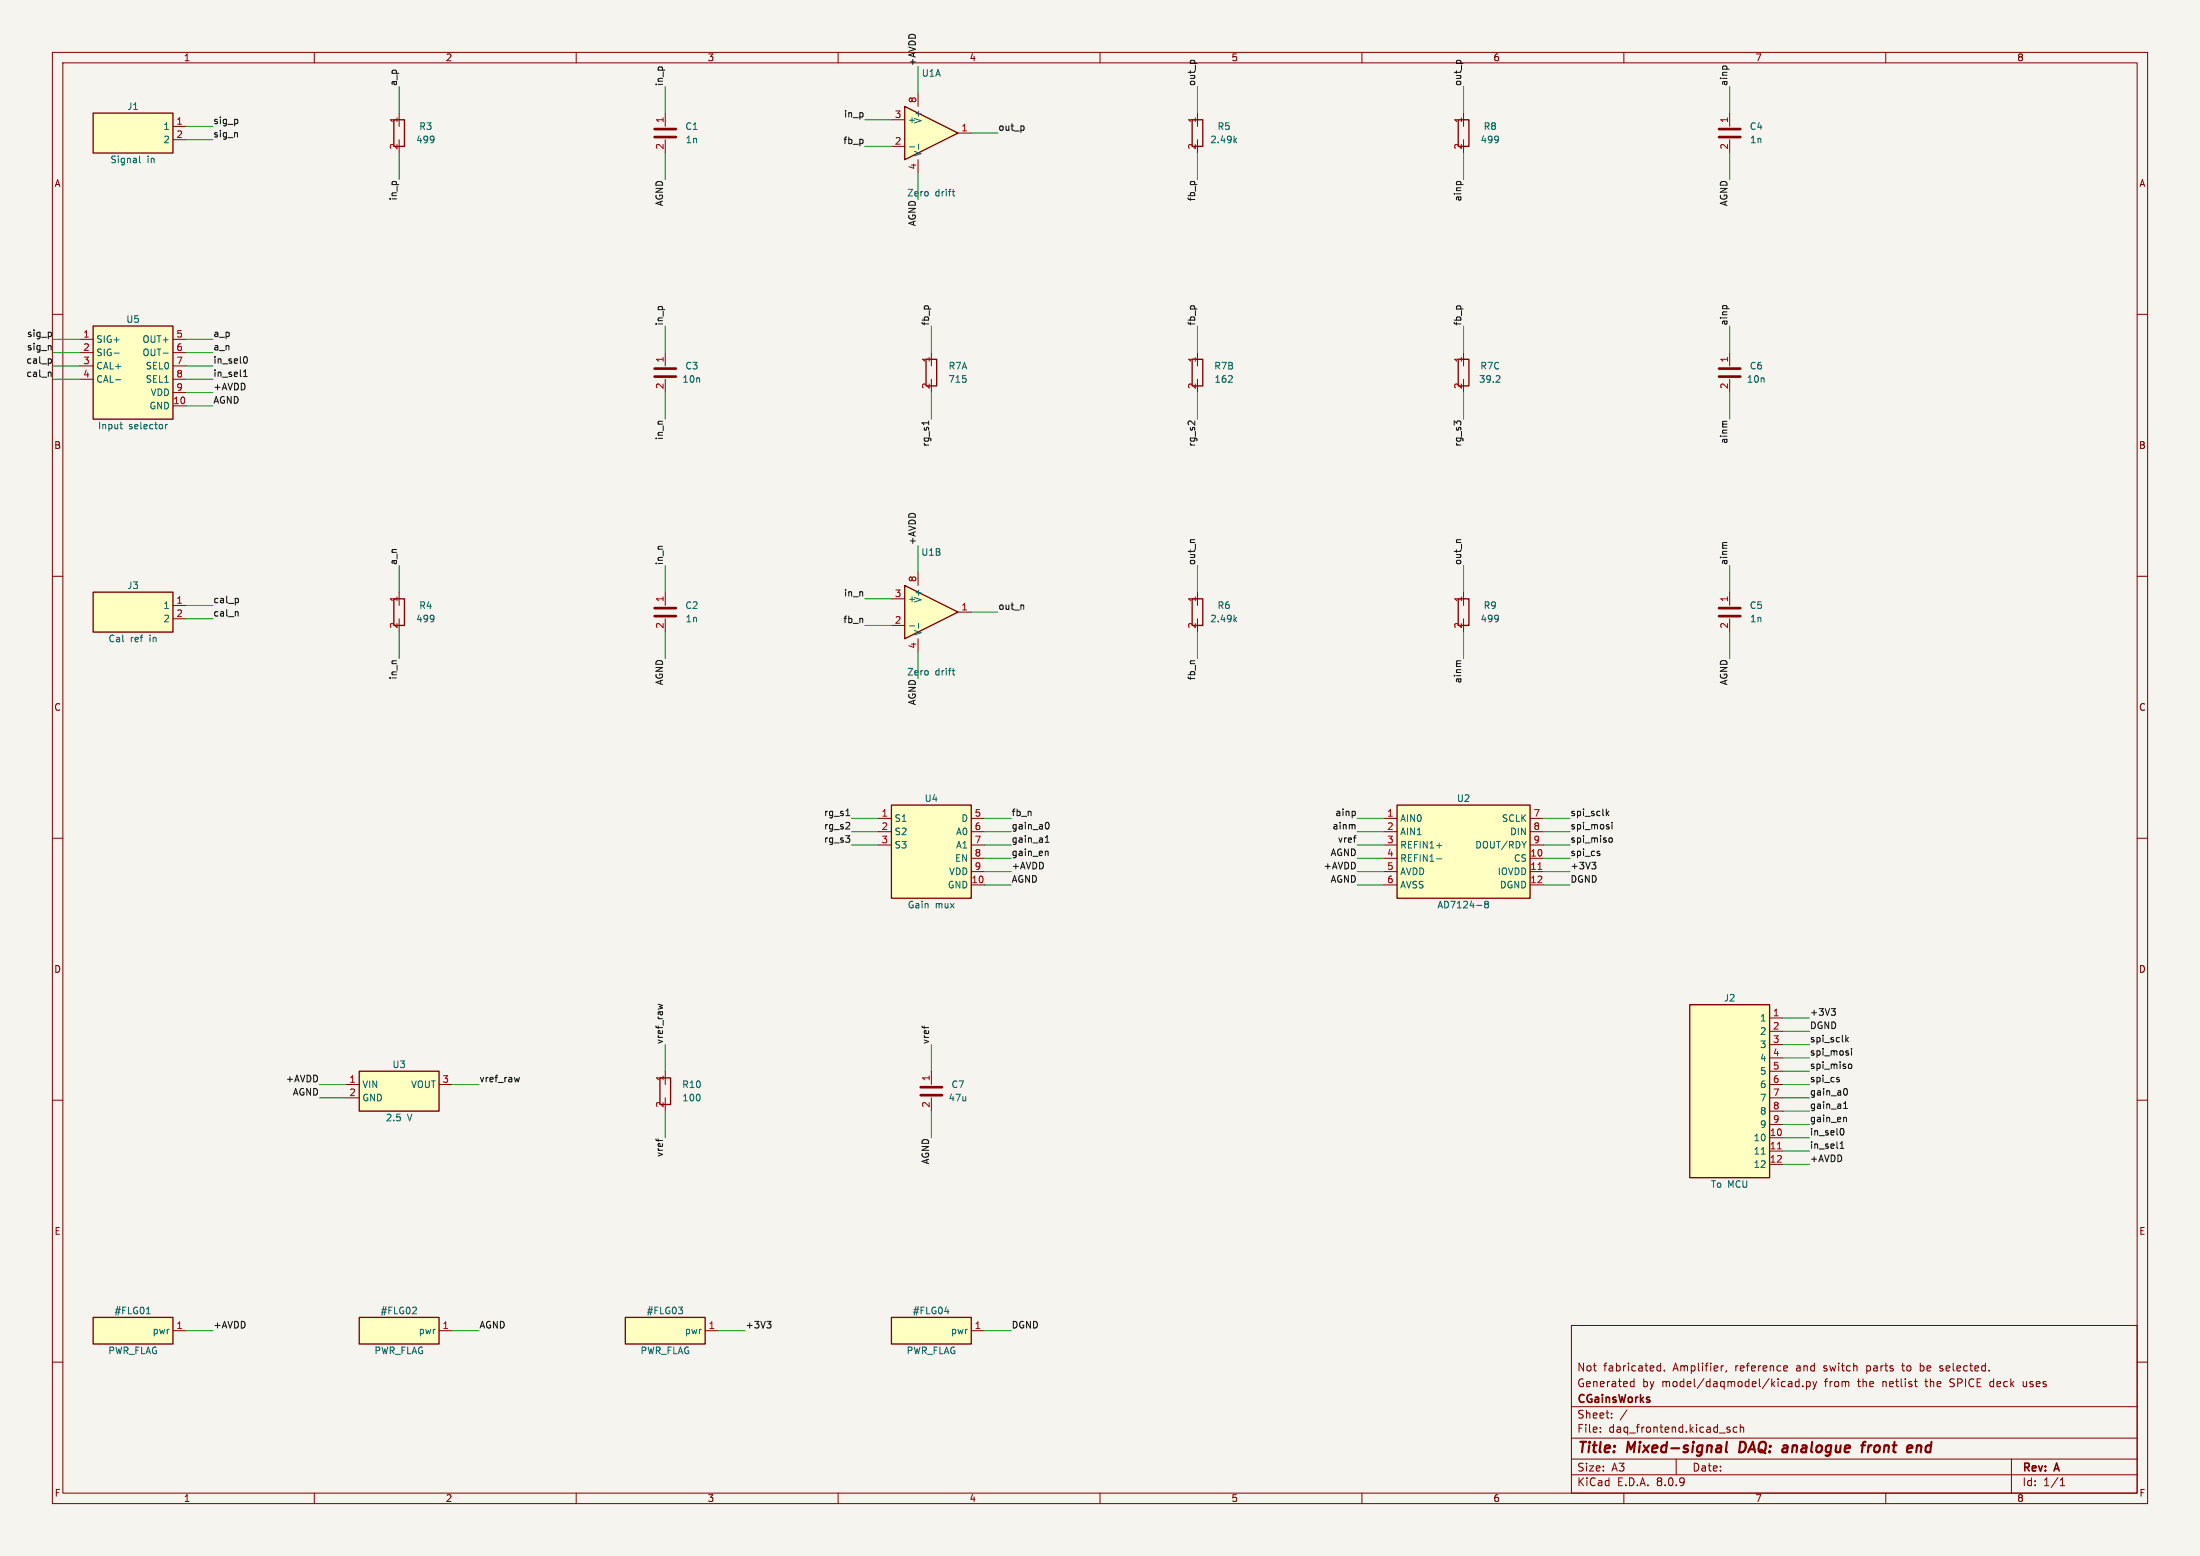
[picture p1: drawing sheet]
<svg xmlns="http://www.w3.org/2000/svg" width="420mm" height="297mm" viewBox="0 0 420 297" stroke-linecap="round" stroke-linejoin="round" font-family="sans-serif">
<path d="M0 0h420v297h-420z" fill="#f5f4ef" stroke="#f5f4ef" stroke-width=".19"/>
<g fill="none" stroke="#840000" stroke-width=".19">
<path d="M10 10h400v277h-400zM12 12h396v273h-396zM60 10v2M110 10v2M160 10v2M210 10v2M260 10v2M310 10v2M360 10v2M279.4 21.6v2.5M279.4 26.7v2.5M330.2 21.6v2.5"/>
<path d="M330.2 26.7v2.5M10 60h2M330.2 67.3v2.6M330.2 72.4v2.5M408 60h2M10 110h2M76.2 113v2.6M76.2 118.1v2.6M408 110h2M10 160h2M408 160h2M10 210h2"/>
<path d="M127 204.5v2.5M127 209.6v2.5M408 210h2M300 253h108v32h-108zM10 260h2M300 278.5h108M300 274.5h108M300 268.5h108M305.5 273.2v.2M305.5 272.5v.1M307.7 270.5v.2M307.7 269.8v.1"/>
<path d="M310.6 269.1l-1.3 1.9M311.4 263.8h.5M311.4 264.6h.5M311.9 263.2v1.5M316.4 261.5l.2 .2 .4-.1M317 260.2v1.5M317 260.8l-.4-.1-.2 .1M317.7 261.5v.2M320 278.5v3M329 260.7l-.3 .1M329.6 261.6l-.2 .3M329.7 272.8l.5 .2 .1 .1-.1 .2-.4 .1"/>
<path d="M329.7 272.5h.5M331.6 272.5l-.4-.1-.3 .3 .1 .6h.6M332.2 272.5l.2-.1 .4 .1 .1 .9M332.2 271.9v1.5M340.7 260.7l.5 .1v.2l-.7 .2M341.2 261.6l-.5 .1M341.6 263.7h.3l.2 .2v.8M342.1 264.6l-.5 .1M342.1 264l-.5 .1M343.4 263.8l-.4-.1-.3 .3 .2 .6h.5M343.4 263.2v1.5M344.2 264.5v.2"/>
<path d="M344.9 263.8l.4-.1 .3 .3-.2 .6h-.5M344.9 263.7v1.5M346.1 263.7l.3 1M346.4 264.7l-.3 .5M346.8 263.7l-.4 1M363 260.7h.6M365.4 263.7h.6M365.9 264.7h.1M366.6 261.6l.4 .1M366.6 260.2v1.5M367 260.7l-.4 .1M370.3 261.6l.4 .1"/>
<path d="M370.3 261l.1 .1 .3 .1M370.7 260.7l-.3 .1-.1 .1M372.2 264.6l.2 .1M372.4 263.3l-.2 .2 .2 .3M380.2 263.7l-.3 .3v.4l.3 .3M384 278.5v6.5M386.2 263.7v.8l.1 .1 .4 .1M408 260h2M60 285v2M110 285v2M160 285v2M210 285v2"/>
<path d="M260 285v2M300 281.5h108M310 285v2M360 285v2M393.3 283.6h.9M393.3 282.5l.4-.4v1.5"/>
</g>
<path d="M329.7 275.2l-.2 1.7 .2 .3M332.3 275.2l-.3 2h.5M355.3 275.9h.8M356.2 275.2l-.4 .1-.2 .2-.2 1.7M356.7 275.9l-.1 1.3M357.3 275.9l-.4 .1-.2 .3M366 275.9l-.2 1.3M366.7 276a.57 .57 0 0 0-.7 .1" fill="none" stroke="#840000" stroke-width=".4"/>
<path d="M278.4 22.9h2v5h-2zM75.2 114.3h2v5.1h-2zM126 205.7h2v5.1h-2z" fill="none" stroke="#840000" stroke-width=".25"/>
<path d="M328.2 26.2h4M328.2 24.6h4M328.2 71.9h4M328.2 70.4h4" fill="none" stroke="#840000" stroke-width=".51"/>
<path d="M119.4 251.5h15.2v5h-15.2z" fill="#ffffc2"/>
<path d="M75.2 22.9h2v5h-2zM227.6 68.6h2v5.1h-2zM227.6 114.3h2v5.1h-2zM119.4 251.5h15.2v5h-15.2z" fill="none" stroke="#840000" stroke-width=".25"/>
<path d="M76.2 21.6v2.5M76.2 26.7v2.5M228.6 67.3v2.6M228.6 72.4v2.5M228.6 113v2.6M228.6 118.1v2.6M134.6 254h2.6" fill="none" stroke="#840000" stroke-width=".19"/>
<path d="M234.5 73h.8M235.2 71.8v.4M235.7 118.2l.4 .5M236.1 117.8l-.5 .5" fill="none" stroke="#006464" stroke-width=".19"/>
<path d="M68.6 251.5h15.2v5h-15.2z" fill="#ffffc2"/>
<path d="M68.6 251.5h15.2v5h-15.2z" fill="none" stroke="#840000" stroke-width=".25"/>
<path d="M83.8 254h2.6" fill="none" stroke="#840000" stroke-width=".19"/>
<path d="M78.7 250.8h.8M79.4 249.6v.4" fill="none" stroke="#006464" stroke-width=".19"/>
<path d="M17.8 113h15.2v7.7h-15.2z" fill="#ffffc2"/>
<path d="M17.8 113h15.2v7.7h-15.2z" fill="none" stroke="#840000" stroke-width=".25"/>
<path d="M33 115.6h2.6M33 118.1h2.6" fill="none" stroke="#840000" stroke-width=".19"/>
<path d="M172.7 111.8l10.2 5-10.2 5.1z" fill="#ffffc2"/>
<path d="M176.8 68.6h2v5.1h-2zM172.7 111.8l10.2 5-10.2 5.1z" fill="none" stroke="#840000" stroke-width=".25"/>
<path d="M177.8 67.3v2.6M177.8 72.4v2.5M127 113v2.6M127 118.1v2.6M170.2 119.4h2.5M170.2 114.3h2.5M175.3 109.2v2.6M182.9 116.8h2.5M175.3 121.9v2.6M177.8 204.5v2.5M177.8 209.6v2.5" fill="none" stroke="#840000" stroke-width=".19"/>
<path d="M173.6 119.5h1M175.4 119v.9M181.8 128h.5M182 128.8h.3" fill="none" stroke="#006464" stroke-width=".19"/>
<path d="M125 117.6h4M125 116.1h4M175.8 209h4M175.8 207.5h4" fill="none" stroke="#840000" stroke-width=".51"/>
<path d="M17.8 62.2h15.2v17.8h-15.2z" fill="#ffffc2"/>
<path d="M17.8 62.2h15.2v17.8h-15.2zM278.4 68.6h2v5.1h-2z" fill="none" stroke="#840000" stroke-width=".25"/>
<g fill="none" stroke="#840000" stroke-width=".19">
<path d="M15.2 64.8h2.6M15.2 67.3h2.6M15.2 69.9h2.6M15.2 72.4h2.6M33 64.8h2.6M33 77.5h2.6M33 67.3h2.6M33 69.9h2.6M33 72.4h2.6M33 74.9h2.6M127 67.3v2.6M127 72.4v2.5"/>
<path d="M279.4 67.3v2.6M279.4 72.4v2.5"/>
</g>
<path d="M21.8 67.4h.9M22.1 72.5h.9M31.1 67.4h1M286.2 71.8l.2 .1-.1 .3-.7 .8h.8M22.9 81h.5M23.1 81.7l.3 .2M31.6 81v.9M32 81l-.4 .3" fill="none" stroke="#006464" stroke-width=".19"/>
<path d="M125 71.9h4M125 70.4h4" fill="none" stroke="#840000" stroke-width=".51"/>
<path d="M170.2 251.5h15.2v5h-15.2z" fill="#ffffc2"/>
<path d="M170.2 251.5h15.2v5h-15.2z" fill="none" stroke="#840000" stroke-width=".25"/>
<path d="M185.4 254h2.6" fill="none" stroke="#840000" stroke-width=".19"/>
<path d="M180.4 250.3h.8" fill="none" stroke="#006464" stroke-width=".19"/>
<path d="M266.7 153.7h25.4v17.8h-25.4z" fill="#ffffc2"/>
<path d="M266.7 153.7h25.4v17.8h-25.4z" fill="none" stroke="#840000" stroke-width=".25"/>
<path d="M264.2 156.2h2.5M264.2 158.8h2.5M292.1 156.2h2.5M292.1 158.8h2.5M264.2 163.8h2.5M264.2 166.4h2.5M264.2 168.9h2.5M264.2 161.3h2.5M292.1 163.8h2.5M292.1 166.4h2.5M292.1 168.9h2.5M292.1 161.3h2.5" fill="none" stroke="#840000" stroke-width=".19"/>
<path d="M293.6 166h.7" fill="none" stroke="#a90000" stroke-width=".19"/>
<path d="M274.3 161.4h.9M274.3 163.9h.9M281.9 172.8h1M283.7 172.6l-.3-.3 .3-.3h.2l.2 .3-.2 .3M283.7 172.6l-.3 .2 .1 .4 .2 .1 .3-.1 .1-.1v-.3l-.2-.2M283.7 172.6h.2M291.4 160.6l-.5 .7" fill="none" stroke="#006464" stroke-width=".19"/>
<path d="M170.2 153.7h15.2v17.8h-15.2z" fill="#ffffc2"/>
<path d="M170.2 153.7h15.2v17.8h-15.2z" fill="none" stroke="#840000" stroke-width=".25"/>
<path d="M330.2 113v2.6M330.2 118.1v2.6M167.6 156.2h2.6M167.6 158.8h2.6M185.4 156.2h2.6M185.4 158.8h2.6M167.6 161.3h2.6M185.4 168.9h2.6M185.4 161.3h2.6M185.4 163.8h2.6M185.4 166.4h2.6" fill="none" stroke="#840000" stroke-width=".19"/>
<path d="M328.2 117.6h4M328.2 116.1h4" fill="none" stroke="#840000" stroke-width=".51"/>
<path d="M68.6 204.5h15.2v7.6h-15.2z" fill="#ffffc2"/>
<path d="M68.6 204.5h15.2v7.6h-15.2z" fill="none" stroke="#840000" stroke-width=".25"/>
<path d="M66 207h2.6M66 209.6h2.6M83.8 207h2.6" fill="none" stroke="#840000" stroke-width=".19"/>
<path d="M172.7 20.3l10.2 5.1-10.2 5.1z" fill="#ffffc2"/>
<path d="M172.7 20.3l10.2 5.1-10.2 5.1z" fill="none" stroke="#840000" stroke-width=".25"/>
<path d="M175.3 17.8v2.5M170.2 27.9h2.5M170.2 22.9h2.5M175.3 30.5v2.5M182.9 25.4h2.5" fill="none" stroke="#840000" stroke-width=".19"/>
<path d="M173.6 28h1M175.4 27.5v1M181.8 36.6h.5M182 37.3l.3 .1" fill="none" stroke="#006464" stroke-width=".19"/>
<path d="M322.6 191.8h15.2v33h-15.2z" fill="#ffffc2"/>
<path d="M278.4 114.3h2v5.1h-2zM322.6 191.8h15.2v33h-15.2z" fill="none" stroke="#840000" stroke-width=".25"/>
<g fill="none" stroke="#840000" stroke-width=".19">
<path d="M279.4 113v2.6M279.4 118.1v2.6M337.8 194.3h2.6M337.8 196.9h2.6M337.8 199.4h2.6M337.8 217.2h2.6M337.8 219.7h2.6M337.8 201.9h2.6M337.8 204.5h2.6M337.8 207h2.6M337.8 209.6h2.6M337.8 212.1h2.6"/>
<path d="M337.8 214.6h2.6M337.8 222.2h2.6"/>
</g>
<path d="M336.2 220.3h.8" fill="none" stroke="#006464" stroke-width=".19"/>
<path d="M339.3 219.3h.8" fill="none" stroke="#a90000" stroke-width=".19"/>
<path d="M17.8 21.6h15.2v7.6h-15.2z" fill="#ffffc2"/>
<path d="M17.8 21.6h15.2v7.6h-15.2zM227.6 22.9h2v5h-2z" fill="none" stroke="#840000" stroke-width=".25"/>
<path d="M33 24.1h2.6M33 26.7h2.6M228.6 21.6v2.5M228.6 26.7v2.5" fill="none" stroke="#840000" stroke-width=".19"/>
<path d="M26.6 29.8v1.1l.2 .2M235.7 26.8l.4 .4M236.1 26.4l-.5 .5" fill="none" stroke="#006464" stroke-width=".19"/>
<path d="M17.8 251.5h15.2v5h-15.2z" fill="#ffffc2"/>
<path d="M17.8 251.5h15.2v5h-15.2z" fill="none" stroke="#840000" stroke-width=".25"/>
<path d="M127 21.6v2.5M127 26.7v2.5M33 254h2.6" fill="none" stroke="#840000" stroke-width=".19"/>
<path d="M28 250.8h.7" fill="none" stroke="#006464" stroke-width=".19"/>
<path d="M125 26.2h4M125 24.6h4" fill="none" stroke="#840000" stroke-width=".51"/>
<g fill="none" stroke="#0f0f0f" stroke-width=".19">
<path d="M227.4 11.6h.6M278.2 11.6h.6M329 12.7h.6M195.4 24.2v.6M278.2 34.7h.6M329 58.4h.6M9.6 71l.2 .2v.7M9.7 68.6l.1 .1-.1 .6M46.5 71.9h.7M46.5 71l.3-.4v1.3M46.8 68.1a.68 .68 0 0 1 .4 .6 .68 .68 0 0 1-.4 .6M177.3 80.4v.7"/>
<path d="M226.9 80.4h.5M228.1 80.4v.7M278.1 80.8l-.5-.4v.7M278.2 80.4h.6M329.7 80.4l-.8 .1M45.3 116.8l.2 .1v.7M45.4 114.3l.1 .2-.1 .5M195.4 115.5v.8M228.1 103l-.8 .1M278.9 103l-.8 .1M329.7 103.6h-.8M278.9 126.1l-.8 .1"/>
<path d="M161.4 158.2h.8M161.4 159.5h.8l-.4 .5M161.5 155.7h.7M162.2 157.1v.4M199.6 159.9l.3-.4v1.3M199.9 157a.68 .68 0 0 1 .4 .6 .68 .68 0 0 1-.4 .6M258.4 159.9h.5M258.6 157.5l.1 .7M258.7 155v.6M258.7 159.5h.2M306.7 154.4v1.3M306.8 155.2l.3 .5"/>
<path d="M307.1 154.9l-.4 .4M307.7 157v.1M307.7 157.4v.8M162.2 160.1v.6M199.6 160.8h.7M199.7 162.5l.4 .2v.6M303.9 164.6h.8l-.5 .5M304.4 165.1l.3 .2v.3l-.3 .3M305.3 162.9l.1 .2-.1 .2M305.3 162.5h.1M307.2 160.1l.4-.2 .2 .3-.1 .5-.3 .1-.2-.1M125.6 191.7l.9 .2-.6 .3"/>
<path d="M176 195.8v.2M176.4 195.8v.5M349.6 192.5h.8l-.4 .5M350.1 193l.3 .3v.3l-.3 .2M352.4 197.6v1.3M352.5 198.4l.4 .5M352.9 198l-.5 .5M99.2 205.7l-.3 .8-.2-.6M125.2 217.4v.1M125.6 217.4v.5M351 206.1l.2 .2-.2 .2M351 205.7h.1"/>
<path d="M351.3 219.2h.7M351.3 218.3l.3-.4v1.3M351.6 215.4a.68 .68 0 0 1 .4 .6 .68 .68 0 0 1-.4 .7M352 211.6h.7M352 210.7l.3-.4v1.3M352.1 213.3l.4 .2v.6M352.3 207.8a.68 .68 0 0 1 .4 .6 .68 .68 0 0 1-.4 .6M352.9 203.2l.4-.1 .2 .3-.1 .5-.3 .1-.2-.2M353.5 200.1v.2M353.5 200.6v.8M146.4 252.2h.8l-.4 .5M146.9 252.7l.3 .2v.3l-.3 .3"/>
</g>
<g fill="none" stroke="#009600" stroke-width=".19">
<path d="M76.2 16.5v5.1M127 16.5v5.1M175.3 12.7v5.1M228.6 16.5v5.1M279.4 16.5v5.1M330.2 16.5v5.1M35.6 26.7h5M35.6 24.1h5M76.2 29.2v5.1M127 29.2v5.1M165.1 27.9h5.1M165.1 22.9h5.1"/>
<path d="M175.3 33v5.1M185.4 25.4h5.1M228.6 29.2v5.1M279.4 29.2v5.1M330.2 29.2v5.1M10.2 64.8h5M10.2 67.3h5M10.2 69.9h5M10.2 72.4h5M35.6 64.8h5M35.6 67.3h5M35.6 69.9h5"/>
<path d="M35.6 77.5h5M35.6 72.4h5M35.6 74.9h5M127 62.2v5.1M127 74.9v5.1M177.8 62.2v5.1M177.8 74.9v5.1M228.6 62.2v5.1M228.6 74.9v5.1M279.4 62.2v5.1M279.4 74.9v5.1M330.2 62.2v5.1"/>
<path d="M330.2 74.9v5.1M35.6 115.6h5M35.6 118.1h5M76.2 108v5M127 108v5M165.1 114.3h5.1M165.1 119.4h5.1M175.3 104.1v5.1M185.4 116.8h5.1M228.6 108v5M279.4 108v5M330.2 108v5"/>
<path d="M76.2 120.7v5M127 120.7v5M175.3 124.5v5M228.6 120.7v5M279.4 120.7v5M330.2 120.7v5M162.6 158.8h5M162.6 156.2h5M188 158.8h5M188 156.2h5M259.1 158.8h5.1M259.1 156.2h5.1"/>
<path d="M294.6 158.8h5.1M294.6 156.2h5.1M162.6 161.3h5M188 161.3h5M188 168.9h5M188 166.4h5M188 163.8h5M259.1 161.3h5.1M259.1 168.9h5.1M259.1 166.4h5.1M259.1 163.8h5.1M294.6 161.3h5.1"/>
<path d="M294.6 168.9h5.1M294.6 166.4h5.1M294.6 163.8h5.1M127 199.4v5.1M177.8 199.4v5.1M340.4 194.3h5M340.4 196.9h5M340.4 199.4h5M61 207h5M61 209.6h5M86.4 207h5M127 212.1v5.1"/>
<path d="M177.8 212.1v5.1M340.4 214.6h5M340.4 217.2h5M340.4 207h5M340.4 219.7h5M340.4 204.5h5M340.4 201.9h5M340.4 209.6h5M340.4 212.1h5M340.4 222.2h5M35.6 254h5M86.4 254h5"/>
<path d="M137.2 254h5M188 254h5"/>
</g>
<g font-size="2.8" fill="#840000">
<text x="301" y="277.9">Title:</text>
<text x="310.6" y="277.9">Mixed-signal</text>
<text x="332.9" y="277.9">DAQ: analogue</text>
<text x="357.9" y="277.9">front</text>
<text x="367.4" y="277.9">end</text>
</g>
<g font-size="2.1" fill="#840000">
<text x="301" y="262">Not</text>
<text x="306.1" y="262">fabricated.</text>
<text x="319.4" y="262">Amplifier,</text>
<text x="331.4" y="262">reference</text>
<text x="343.2" y="262">and</text>
<text x="348.6" y="262">switch</text>
<text x="356.9" y="262">parts</text>
<text x="363.9" y="262">to</text>
<text x="367.4" y="262">be</text>
<text x="371.3" y="262">selected.</text>
<text x="301" y="268.2">CGainsWorks</text>
<text x="301" y="265">Generated</text>
<text x="313.5" y="265">by</text>
<text x="317.3" y="265">model/daqmodel/kicad.py</text>
<text x="348.5" y="265">from</text>
<text x="355" y="265">the</text>
<text x="359.8" y="265">netlist</text>
<text x="368.1" y="265">the</text>
<text x="372.9" y="265">SPICE</text>
<text x="380.7" y="265">deck</text>
<text x="387.2" y="265">uses</text>
<text x="301" y="273.7">File:</text>
<text x="301" y="271">Sheet:</text>
<text x="307.1" y="273.7">daq_frontend.kicad_sch</text>
<text x="301" y="281.1">Size:</text>
<text x="307.6" y="281.1">A3</text>
<text x="323" y="281.1">Date:</text>
<text x="386" y="281.3">Rev:</text>
<text x="392.4" y="281.3">A</text>
<text x="301" y="283.9">KiCad</text>
<text x="308.7" y="283.9">E.D.A.</text>
<text x="316.3" y="283.9">8.0.9</text>
<text x="386" y="283.9">Id:</text>
<text x="390.1" y="283.9">1/1</text>
</g>
<g font-size="1.8" fill="#840000">
<text x="35" y="11.9">1</text>
<text x="85" y="11.9">2</text>
<text x="135" y="11.9">3</text>
<text x="185" y="11.9">4</text>
<text x="235" y="11.9">5</text>
<text x="285" y="11.9">6</text>
<text x="335" y="11.9">7</text>
<text x="385" y="11.9">8</text>
<text x="10.3" y="35.9">A</text>
<text x="408.3" y="35.9">A</text>
<text x="10.3" y="85.9">B</text>
<text x="408.2" y="85.9">B</text>
<text x="10.3" y="135.9">C</text>
<text x="408.2" y="135.9">C</text>
<text x="10.3" y="185.9">D</text>
<text x="408.2" y="185.9">D</text>
<text x="10.3" y="235.9">E</text>
<text x="408.3" y="235.9">E</text>
<text x="10.3" y="285.9">F</text>
<text x="35" y="286.9">1</text>
<text x="85" y="286.9">2</text>
<text x="135" y="286.9">3</text>
<text x="185" y="286.9">4</text>
<text x="235" y="286.9">5</text>
<text x="285" y="286.9">6</text>
<text x="335" y="286.9">7</text>
<text x="385" y="286.9">8</text>
<text x="408.3" y="285.9">F</text>
</g>
<g font-size="1.8" fill="#0f0f0f">
<text x="75.9" y="16.5" transform="rotate(-90 75.9 16.5)">a_p</text>
<text x="126.7" y="16.5" transform="rotate(-90 126.7 16.5)">in_p</text>
<text x="174.9" y="12.7" transform="rotate(-90 174.9 12.7)">+AVDD</text>
<text x="228.3" y="16.5" transform="rotate(-90 228.3 16.5)">out_p</text>
<text x="279.1" y="16.5" transform="rotate(-90 279.1 16.5)">out_p</text>
<text x="329.9" y="16.5" transform="rotate(-90 329.9 16.5)">ainp</text>
<text x="40.6" y="23.8">sig_p</text>
<text x="161" y="22.5">in_p</text>
<text x="40.6" y="26.3">sig_n</text>
<text x="160.9" y="27.6">fb_p</text>
<text x="190.5" y="25.1">out_p</text>
<text x="75.9" y="38.4" transform="rotate(-90 75.9 38.4)">in_p</text>
<text x="126.7" y="39.5" transform="rotate(-90 126.7 39.5)">AGND</text>
<text x="228.3" y="38.5" transform="rotate(-90 228.3 38.5)">fb_p</text>
<text x="279.1" y="38.5" transform="rotate(-90 279.1 38.5)">ainp</text>
<text x="329.9" y="39.5" transform="rotate(-90 329.9 39.5)">AGND</text>
<text x="174.9" y="43.3" transform="rotate(-90 174.9 43.3)">AGND</text>
<text x="5.1" y="64.4">sig_p</text>
<text x="40.6" y="64.4">a_p</text>
<text x="126.7" y="62.2" transform="rotate(-90 126.7 62.2)">in_p</text>
<text x="177.5" y="62.2" transform="rotate(-90 177.5 62.2)">fb_p</text>
<text x="228.3" y="62.2" transform="rotate(-90 228.3 62.2)">fb_p</text>
<text x="279.1" y="62.2" transform="rotate(-90 279.1 62.2)">fb_p</text>
<text x="329.9" y="62.2" transform="rotate(-90 329.9 62.2)">ainp</text>
<text x="4.9" y="69.5">cal_p</text>
<text x="5.1" y="67">sig_n</text>
<text x="40.6" y="69.5">in_sel0</text>
<text x="40.6" y="67">a_n</text>
<text x="4.9" y="72">cal_n</text>
<text x="40.6" y="72">in_sel1</text>
<text x="40.6" y="74.6">+AVDD</text>
<text x="40.6" y="77.1">AGND</text>
<text x="126.7" y="84.1" transform="rotate(-90 126.7 84.1)">in_n</text>
<text x="177.5" y="85.4" transform="rotate(-90 177.5 85.4)">rg_s1</text>
<text x="228.3" y="85.4" transform="rotate(-90 228.3 85.4)">rg_s2</text>
<text x="279.1" y="85.4" transform="rotate(-90 279.1 85.4)">rg_s3</text>
<text x="329.9" y="84.8" transform="rotate(-90 329.9 84.8)">ainm</text>
<text x="75.9" y="107.9" transform="rotate(-90 75.9 107.9)">a_n</text>
<text x="126.7" y="107.9" transform="rotate(-90 126.7 107.9)">in_n</text>
<text x="174.9" y="104.1" transform="rotate(-90 174.9 104.1)">+AVDD</text>
<text x="228.3" y="107.9" transform="rotate(-90 228.3 107.9)">out_n</text>
<text x="279.1" y="107.9" transform="rotate(-90 279.1 107.9)">out_n</text>
<text x="329.9" y="107.9" transform="rotate(-90 329.9 107.9)">ainm</text>
<text x="161" y="114">in_n</text>
<text x="40.6" y="117.8">cal_n</text>
<text x="40.6" y="115.2">cal_p</text>
<text x="160.9" y="119">fb_n</text>
<text x="190.5" y="116.5">out_n</text>
<text x="75.9" y="129.8" transform="rotate(-90 75.9 129.8)">in_n</text>
<text x="126.7" y="130.9" transform="rotate(-90 126.7 130.9)">AGND</text>
<text x="228.3" y="129.9" transform="rotate(-90 228.3 129.9)">fb_n</text>
<text x="279.1" y="130.5" transform="rotate(-90 279.1 130.5)">ainm</text>
<text x="329.9" y="130.9" transform="rotate(-90 329.9 130.9)">AGND</text>
<text x="174.9" y="134.7" transform="rotate(-90 174.9 134.7)">AGND</text>
<text x="157.2" y="155.9">rg_s1</text>
<text x="193" y="155.9">fb_n</text>
<text x="254.8" y="155.9">ainp</text>
<text x="299.7" y="155.9">spi_sclk</text>
<text x="157.2" y="158.4">rg_s2</text>
<text x="157.2" y="160.9">rg_s3</text>
<text x="193" y="160.9">gain_a1</text>
<text x="193" y="158.4">gain_a0</text>
<text x="254.3" y="158.4">ainm</text>
<text x="255.3" y="160.9">vref</text>
<text x="299.7" y="158.4">spi_mosi</text>
<text x="299.7" y="160.9">spi_miso</text>
<text x="193" y="166">+AVDD</text>
<text x="193" y="163.5">gain_en</text>
<text x="252.6" y="166">+AVDD</text>
<text x="253.9" y="163.5">AGND</text>
<text x="299.7" y="166">+3V3</text>
<text x="299.7" y="163.5">spi_cs</text>
<text x="193" y="168.6">AGND</text>
<text x="253.9" y="168.6">AGND</text>
<text x="299.7" y="168.6">DGND</text>
<text x="345.4" y="194">+3V3</text>
<text x="345.4" y="196.5">DGND</text>
<text x="126.7" y="199.4" transform="rotate(-90 126.7 199.4)">vref_raw</text>
<text x="177.5" y="199.4" transform="rotate(-90 177.5 199.4)">vref</text>
<text x="345.4" y="199">spi_sclk</text>
<text x="345.4" y="201.6">spi_mosi</text>
<text x="54.5" y="206.7">+AVDD</text>
<text x="55.8" y="209.2">AGND</text>
<text x="91.4" y="206.7">vref_raw</text>
<text x="345.4" y="209.2">gain_a0</text>
<text x="345.4" y="204.1">spi_miso</text>
<text x="345.4" y="206.7">spi_cs</text>
<text x="345.4" y="211.7">gain_a1</text>
<text x="345.4" y="214.3">gain_en</text>
<text x="126.7" y="220.9" transform="rotate(-90 126.7 220.9)">vref</text>
<text x="345.4" y="216.8">in_sel0</text>
<text x="345.4" y="219.4">in_sel1</text>
<text x="345.4" y="221.9">+AVDD</text>
<text x="177.5" y="222.3" transform="rotate(-90 177.5 222.3)">AGND</text>
<text x="40.6" y="253.7">+AVDD</text>
<text x="91.4" y="253.7">AGND</text>
<text x="142.2" y="253.7">+3V3</text>
<text x="193" y="253.7">DGND</text>
</g>
<g font-size="1.8" fill="#006464">
<text x="175.9" y="14.8">U1A</text>
<text x="24.2" y="21.2">J1</text>
<text x="173.2" y="23.7">+</text>
<text x="176.1" y="23.7" transform="rotate(-90 176.1 23.7)">V+</text>
<text x="31.1" y="25">1</text>
<text x="31.1" y="27.5">2</text>
<text x="79.4" y="27.5">499</text>
<text x="79.9" y="25">R3</text>
<text x="130.7" y="25">C1</text>
<text x="130.8" y="27.5">1n</text>
<text x="176.1" y="30" transform="rotate(-90 176.1 30)">V-</text>
<text x="230.9" y="27.5">2.49k</text>
<text x="232.3" y="25">R5</text>
<text x="282.6" y="27.5">499</text>
<text x="283.1" y="25">R8</text>
<text x="333.9" y="25">C4</text>
<text x="334" y="27.5">1n</text>
<text x="21" y="31.3">Signal</text>
<text x="28.1" y="31.3">in</text>
<text x="173.1" y="37.7">Zero</text>
<text x="178.5" y="37.7">drift</text>
<text x="18.3" y="65.6">SIG+</text>
<text x="24" y="61.8">U5</text>
<text x="27.1" y="65.6">OUT+</text>
<text x="18.3" y="68.2">SIG-</text>
<text x="18.3" y="70.7">CAL+</text>
<text x="27.1" y="68.2">OUT-</text>
<text x="27.7" y="70.7">SEL0</text>
<text x="130.7" y="70.7">C3</text>
<text x="181" y="70.7">R7A</text>
<text x="231.7" y="70.7">R7B</text>
<text x="282.5" y="70.7">R7C</text>
<text x="333.9" y="70.7">C6</text>
<text x="18.3" y="73.3">CAL-</text>
<text x="27.7" y="73.3">SEL1</text>
<text x="28.7" y="75.8">VDD</text>
<text x="130.2" y="73.3">10n</text>
<text x="181" y="73.3">715</text>
<text x="231.8" y="73.3">162</text>
<text x="282.3" y="73.3">39.2</text>
<text x="333.4" y="73.3">10n</text>
<text x="18.6" y="82.1">Input</text>
<text x="24.6" y="82.1">selector</text>
<text x="28.4" y="78.3">GND</text>
<text x="175.8" y="106.3">U1B</text>
<text x="24.2" y="112.6">J3</text>
<text x="31.1" y="116.4">1</text>
<text x="31.1" y="119">2</text>
<text x="79.4" y="119">499</text>
<text x="79.9" y="116.4">R4</text>
<text x="130.7" y="116.4">C2</text>
<text x="130.8" y="119">1n</text>
<text x="173.2" y="115.2">+</text>
<text x="176.1" y="115.1" transform="rotate(-90 176.1 115.1)">V+</text>
<text x="230.9" y="119">2.49k</text>
<text x="232.3" y="116.4">R6</text>
<text x="282.6" y="119">499</text>
<text x="283.1" y="116.4">R9</text>
<text x="333.9" y="116.4">C5</text>
<text x="334" y="119">1n</text>
<text x="20.6" y="122.8">Cal</text>
<text x="24.9" y="122.8">ref</text>
<text x="28.6" y="122.8">in</text>
<text x="176.1" y="121.4" transform="rotate(-90 176.1 121.4)">V-</text>
<text x="173.1" y="129.1">Zero</text>
<text x="178.5" y="129.1">drift</text>
<text x="176.4" y="153.3">U4</text>
<text x="278" y="153.3">U2</text>
<text x="170.7" y="157.1">S1</text>
<text x="170.7" y="159.6">S2</text>
<text x="182.4" y="159.6">A0</text>
<text x="183.4" y="157.1">D</text>
<text x="267.2" y="157.1">AIN0</text>
<text x="267.2" y="159.6">AIN1</text>
<text x="286.6" y="157.1">SCLK</text>
<text x="288.2" y="159.6">DIN</text>
<text x="170.7" y="162.2">S3</text>
<text x="181.1" y="167.2">VDD</text>
<text x="182.2" y="164.7">EN</text>
<text x="182.4" y="162.2">A1</text>
<text x="267.2" y="162.2">REFIN1+</text>
<text x="267.2" y="164.7">REFIN1-</text>
<text x="267.2" y="167.2">AVDD</text>
<text x="281.5" y="162.2">DOUT/RDY</text>
<text x="285.8" y="167.2">IOVDD</text>
<text x="288.9" y="164.7">CS</text>
<text x="173.2" y="173.6">Gain</text>
<text x="178.5" y="173.6">mux</text>
<text x="180.8" y="169.8">GND</text>
<text x="267.2" y="169.8">AVSS</text>
<text x="274.3" y="173.6">AD7124-8</text>
<text x="286.2" y="169.8">DGND</text>
<text x="329" y="191.4">J2</text>
<text x="335.9" y="195.2">1</text>
<text x="335.9" y="197.7">2</text>
<text x="335.9" y="200.3">3</text>
<text x="335.9" y="202.8">4</text>
<text x="69.1" y="207.9">VIN</text>
<text x="74.8" y="204.1">U3</text>
<text x="78.4" y="207.9">VOUT</text>
<text x="130.1" y="207.9">R10</text>
<text x="181.5" y="207.9">C7</text>
<text x="335.9" y="205.3">5</text>
<text x="335.9" y="207.9">6</text>
<text x="69.1" y="210.4">GND</text>
<text x="73.6" y="214.2">2.5</text>
<text x="77.8" y="214.2">V</text>
<text x="130.2" y="210.4">100</text>
<text x="181" y="210.4">47u</text>
<text x="335.9" y="210.4">7</text>
<text x="335.9" y="213">8</text>
<text x="335.9" y="215.5">9</text>
<text x="334.7" y="218">10</text>
<text x="334.7" y="220.6">11</text>
<text x="326.5" y="226.9">To MCU</text>
<text x="334.7" y="223.1">12</text>
<text x="21.8" y="251.1">#FLG01</text>
<text x="72.6" y="251.1">#FLG02</text>
<text x="123.4" y="251.1">#FLG03</text>
<text x="174.2" y="251.1">#FLG04</text>
<text x="29" y="254.9">pwr</text>
<text x="79.8" y="254.9">pwr</text>
<text x="130.6" y="254.9">pwr</text>
<text x="181.4" y="254.9">pwr</text>
<text x="20.6" y="258.7">PWR_FLAG</text>
<text x="71.4" y="258.7">PWR_FLAG</text>
<text x="122.2" y="258.7">PWR_FLAG</text>
<text x="173" y="258.7">PWR_FLAG</text>
</g>
<g font-size="1.8" fill="#a90000">
<text x="33.6" y="23.9">1</text>
<text x="75.9" y="23.6" transform="rotate(-90 75.9 23.6)">1</text>
<text x="126.7" y="23.6" transform="rotate(-90 126.7 23.6)">1</text>
<text x="170.7" y="22.6">3</text>
<text x="175" y="19.8" transform="rotate(-90 175 19.8)">8</text>
<text x="228.3" y="23.6" transform="rotate(-90 228.3 23.6)">1</text>
<text x="279.1" y="23.6" transform="rotate(-90 279.1 23.6)">1</text>
<text x="329.9" y="23.6" transform="rotate(-90 329.9 23.6)">1</text>
<text x="33.6" y="26.4">2</text>
<text x="75.9" y="28.6" transform="rotate(-90 75.9 28.6)">2</text>
<text x="126.7" y="28.6" transform="rotate(-90 126.7 28.6)">2</text>
<text x="170.7" y="27.7">2</text>
<text x="183.4" y="25.1">1</text>
<text x="228.3" y="28.6" transform="rotate(-90 228.3 28.6)">2</text>
<text x="279.1" y="28.6" transform="rotate(-90 279.1 28.6)">2</text>
<text x="329.9" y="28.6" transform="rotate(-90 329.9 28.6)">2</text>
<text x="175" y="32.5" transform="rotate(-90 175 32.5)">4</text>
<text x="15.8" y="64.5">1</text>
<text x="33.6" y="64.5">5</text>
<text x="15.8" y="67.1">2</text>
<text x="15.8" y="69.6">3</text>
<text x="33.6" y="67.1">6</text>
<text x="33.6" y="69.6">7</text>
<text x="126.7" y="69.3" transform="rotate(-90 126.7 69.3)">1</text>
<text x="177.5" y="69.3" transform="rotate(-90 177.5 69.3)">1</text>
<text x="228.3" y="69.3" transform="rotate(-90 228.3 69.3)">1</text>
<text x="279.1" y="69.3" transform="rotate(-90 279.1 69.3)">1</text>
<text x="329.9" y="69.3" transform="rotate(-90 329.9 69.3)">1</text>
<text x="15.8" y="72.1">4</text>
<text x="33" y="77.2">10</text>
<text x="33.6" y="72.1">8</text>
<text x="33.6" y="74.7">9</text>
<text x="126.7" y="74.4" transform="rotate(-90 126.7 74.4)">2</text>
<text x="177.5" y="74.4" transform="rotate(-90 177.5 74.4)">2</text>
<text x="228.3" y="74.4" transform="rotate(-90 228.3 74.4)">2</text>
<text x="279.1" y="74.4" transform="rotate(-90 279.1 74.4)">2</text>
<text x="329.9" y="74.4" transform="rotate(-90 329.9 74.4)">2</text>
<text x="175" y="111.2" transform="rotate(-90 175 111.2)">8</text>
<text x="33.6" y="115.3">1</text>
<text x="33.6" y="117.9">2</text>
<text x="75.9" y="115" transform="rotate(-90 75.9 115)">1</text>
<text x="126.7" y="115" transform="rotate(-90 126.7 115)">1</text>
<text x="170.7" y="119.1">2</text>
<text x="170.7" y="114">3</text>
<text x="183.4" y="116.6">1</text>
<text x="228.3" y="115" transform="rotate(-90 228.3 115)">1</text>
<text x="279.1" y="115" transform="rotate(-90 279.1 115)">1</text>
<text x="329.9" y="115" transform="rotate(-90 329.9 115)">1</text>
<text x="75.9" y="120.1" transform="rotate(-90 75.9 120.1)">2</text>
<text x="126.7" y="120.1" transform="rotate(-90 126.7 120.1)">2</text>
<text x="175" y="123.9" transform="rotate(-90 175 123.9)">4</text>
<text x="228.3" y="120.1" transform="rotate(-90 228.3 120.1)">2</text>
<text x="279.1" y="120.1" transform="rotate(-90 279.1 120.1)">2</text>
<text x="329.9" y="120.1" transform="rotate(-90 329.9 120.1)">2</text>
<text x="168.2" y="156">1</text>
<text x="186" y="156">5</text>
<text x="264.7" y="156">1</text>
<text x="292.7" y="156">7</text>
<text x="168.2" y="158.5">2</text>
<text x="168.2" y="161">3</text>
<text x="186" y="158.5">6</text>
<text x="186" y="161">7</text>
<text x="264.7" y="158.5">2</text>
<text x="264.7" y="161">3</text>
<text x="292.7" y="158.5">8</text>
<text x="292.7" y="161">9</text>
<text x="186" y="163.6">8</text>
<text x="186" y="166.1">9</text>
<text x="264.7" y="163.6">4</text>
<text x="264.7" y="166.1">5</text>
<text x="292.1" y="163.6">10</text>
<text x="292.1" y="166.1">11</text>
<text x="185.4" y="168.7">10</text>
<text x="264.7" y="168.7">6</text>
<text x="292.1" y="168.7">12</text>
<text x="338.4" y="194.1">1</text>
<text x="338.4" y="196.6">2</text>
<text x="338.4" y="199.1">3</text>
<text x="338.4" y="201.7">4</text>
<text x="66.6" y="206.8">1</text>
<text x="66.6" y="209.3">2</text>
<text x="84.4" y="206.8">3</text>
<text x="126.7" y="206.4" transform="rotate(-90 126.7 206.4)">1</text>
<text x="177.5" y="206.4" transform="rotate(-90 177.5 206.4)">1</text>
<text x="338.4" y="204.2">5</text>
<text x="338.4" y="206.8">6</text>
<text x="338.4" y="209.3">7</text>
<text x="126.7" y="211.5" transform="rotate(-90 126.7 211.5)">2</text>
<text x="177.5" y="211.5" transform="rotate(-90 177.5 211.5)">2</text>
<text x="338.4" y="211.8">8</text>
<text x="338.4" y="214.4">9</text>
<text x="337.8" y="216.9">10</text>
<text x="337.8" y="219.5">11</text>
<text x="337.8" y="222">12</text>
<text x="33.6" y="253.7">1</text>
<text x="84.4" y="253.7">1</text>
<text x="135.2" y="253.7">1</text>
<text x="186" y="253.7">1</text>
</g>
</svg>
